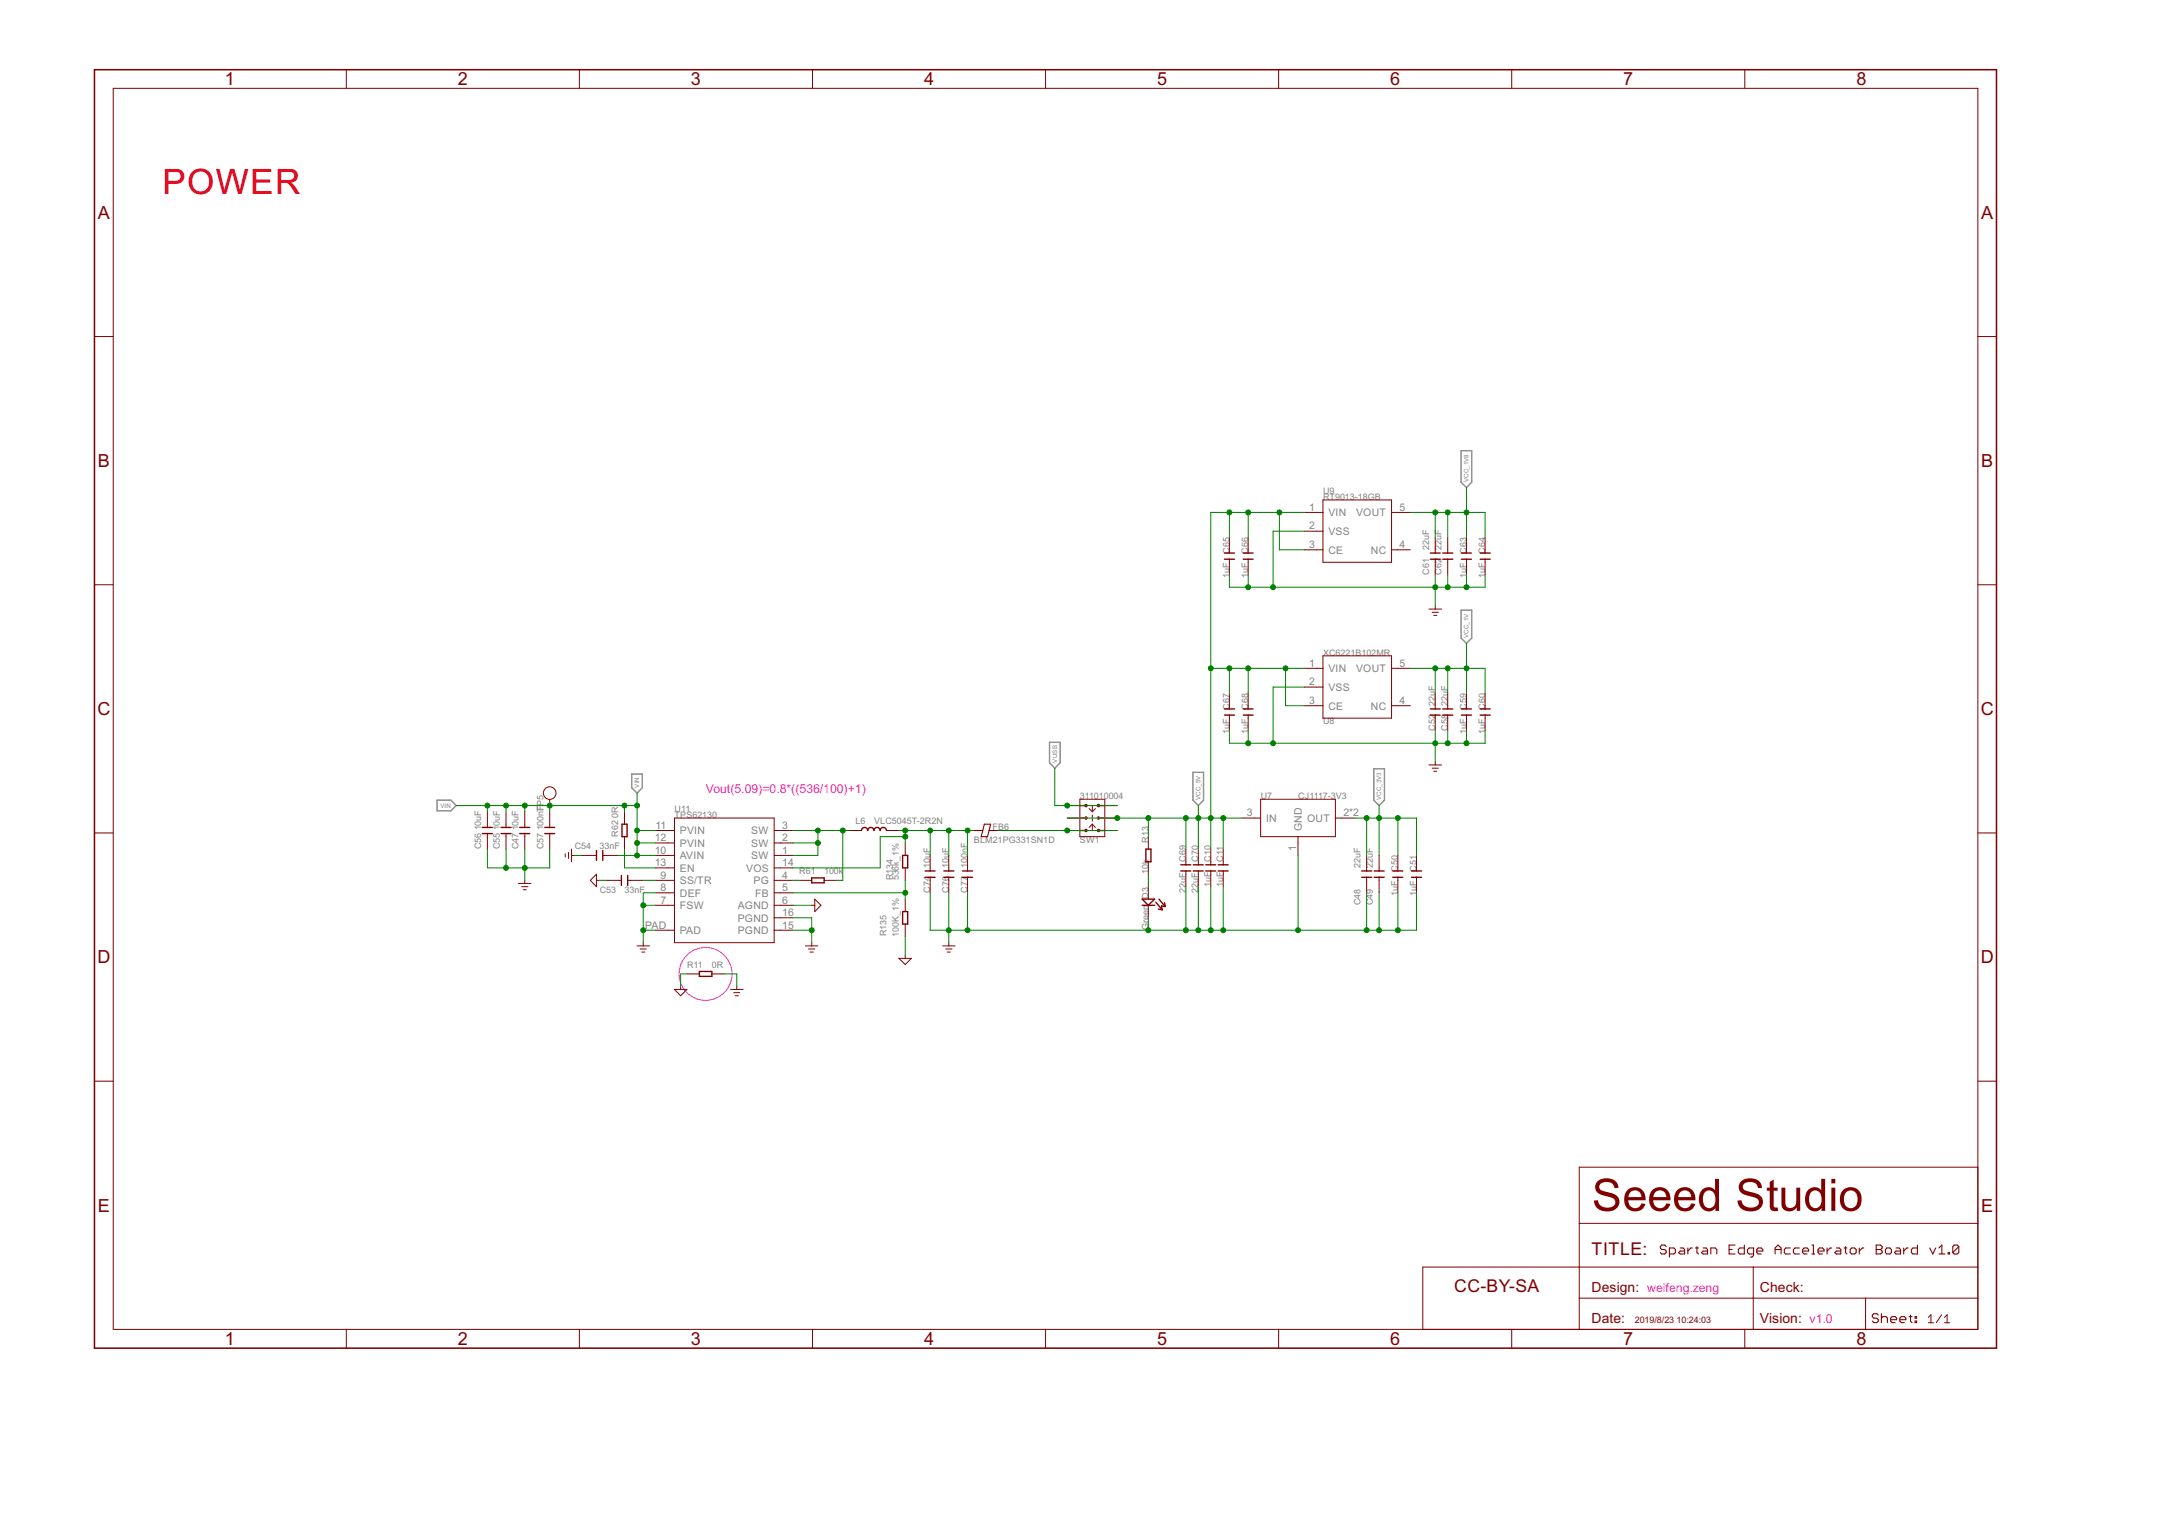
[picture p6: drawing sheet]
<svg xmlns="http://www.w3.org/2000/svg" width="297mm" height="210mm" viewBox="0 0 297 210" stroke-linecap="round" stroke-linejoin="round" font-family="sans-serif">
<circle cx="97.1" cy="134" r="3.6" fill="none" stroke="#f0f" stroke-width=".14"/>
<path d="M201 62h1.5v4.3l-.7 .8-.8-.8zM201 83.9h1.5v3.9l-.7 .7-.8-.7zM60.1 110.1h1.9l.8 .7-.8 .7h-1.9zM86.9 106.5h1.5v1.9l-.7 .7-.8-.7zM144.4 102.1h1.5v2.8l-.8 .8-.7-.8zM164.1 106.2h1.5v3.9l-.7 .7-.8-.7zM189 105.7h1.5v4.4l-.8 .7-.7-.7z" fill="none" stroke="#808080" stroke-width=".19"/>
<g fill="none" stroke="#800000" stroke-width=".19">
<path d="M168.5 76.9h1.3M168.5 76.1h1.3M171 76.9h1.4M171 76.1h1.4M196.8 76.9h1.3M196.8 76.1h1.3M198.5 76.9h1.4M198.5 76.1h1.4M201.1 76.9h1.3M201.1 76.1h1.3M203.6 76.9h1.4M203.6 76.1h1.4"/>
<path d="M168.5 98.4h1.3M168.5 97.5h1.3M171 98.4h1.4M171 97.5h1.4M196.8 98.4h1.3M196.8 97.5h1.3M198.5 98.4h1.4M198.5 97.5h1.4M201.1 98.4h1.3M201.1 97.5h1.3M203.6 98.4h1.4M203.6 97.5h1.4"/>
<path d="M66.4 114.7h1.3M66.4 113.8h1.3M68.9 114.7h1.4M68.9 113.8h1.4M71.5 114.7h1.4M71.5 113.8h1.4M75 114.7h1.3M75 113.8h1.3M82.1 117v1.3M82.9 117v1.3M85.6 113.4h.7v1.7h-.7zM118.5 114.2a.42 .42 0 0 1 .5-.4 .42 .42 0 0 1 .4 .4 .43 .43 0 0 1 .4-.4 .43 .43 0 0 1 .4 .4 .42 .42 0 0 1 .5-.4 .42 .42 0 0 1 .4 .4 .43 .43 0 0 1 .4-.4 .43 .43 0 0 1 .5 .4"/>
<path d="M124.2 117.7h.7v1.7h-.7zM127.3 119.8h1.4M129.9 119.8h1.3M132.4 119.8h1.4M148.6 114.2h.6M148.6 112.5h.6M148.6 110.8h.6M151.3 114.2h.7M151.3 112.5h.7M151.3 110.8h.7M157.6 116.8h.7v1.7h-.7zM162.5 119.8h1.3"/>
<path d="M162.5 119h1.3M164.2 119.8h1.3M164.2 119h1.3M165.9 119.8h1.4M165.9 119h1.4M167.6 119.8h1.4M167.6 119h1.4M187.3 119.8h1.4M189.1 119.8h1.3M191.6 119.8h1.4M194.2 119.8h1.4M85.5 120.4v1.4"/>
<path d="M86.4 120.4v1.4M96.2 133.6h1.7v.7h-1.7zM111.7 120.8h1.7v.6h-1.7zM124.2 125.4h.7v1.7h-.7zM127.3 120.7h1.4M129.9 120.7h1.3M132.4 120.7h1.4M157.1 124.5h1.8M157.1 123.7h1.8l-.9 .8zM159 124.1l.9 1M159.4 125.1h.5M159.4 123.7l.9 1"/>
<path d="M160.2 124.2l.1 .5M160.3 124.7l-.5-.1 .1 .5M187.3 120.7h1.4M189.1 120.7h1.3M191.6 120.7h1.4M194.2 120.7h1.4"/>
</g>
<g fill="none" stroke="#800000" stroke-width=".14">
<path d="M15.6 12.1h256.5v170.8h-256.5zM47.6 9.6v2.5M79.7 9.6v2.5M111.8 9.6v2.5M143.8 9.6v2.5M175.9 9.6v2.5M208 9.6v2.5M240.1 9.6v2.5M13 46.3h2.6M272.1 46.3h2.6M169.1 73.9v2.2M169.1 76.9v2.2"/>
<path d="M171.7 73.9v2.2M171.7 76.9v2.2M179.5 70.5h2.5M179.5 73.1h2.5M179.5 75.6h2.5M182 68.8h9.5v8.5h-9.5zM191.5 70.5h2.5M191.5 75.6h2.5M197.5 73.9v2.2M197.5 76.9v2.2M199.2 73.9v2.2M199.2 76.9v2.2"/>
<path d="M201.8 73.9v2.2M201.8 76.9v2.2M204.3 73.9v2.2M204.3 76.9v2.2M13 80.4h2.6M169.1 95.4v2.1M169.1 98.4v2.1M171.7 95.4v2.1M171.7 98.4v2.1M179.5 91.9h2.5M179.5 94.5h2.5M179.5 97.1h2.5"/>
<path d="M182 90.2h9.5v8.6h-9.5zM191.5 91.9h2.5M191.5 97.1h2.5M196.6 83.8h1.7M197 84.2h.9M197.3 84.6h.4M197.5 83.4v.4M197.5 95.4v2.1M197.5 98.4v2.1M199.2 95.4v2.1M199.2 98.4v2.1M201.8 95.4v2.1"/>
<path d="M201.8 98.4v2.1M204.3 95.4v2.1M204.3 98.4v2.1M272.1 80.4h2.6M13 114.6h2.6M67.1 111.7v2.1M67.1 114.7v2.1M69.6 111.7v2.1M69.6 114.7v2.1M72.2 111.7v2.1M72.2 114.7v2.1M75.6 109.9v.9"/>
<path d="M75.6 111.7v2.1M75.6 114.7v2.1M77.8 117.5v.4M78.2 117.2v.9M78.6 117.7h.5M78.6 116.8v1.7M79.9 117.7h2.2M82.9 117.7h2.2M85.9 111.7v1.7M85.9 115.1v1.7M90.2 117.7h2.6M90.2 116h2.6"/>
<path d="M90.2 114.2h2.6M90.2 119.4h2.6M92.8 112.5h13.7v17.2h-13.7zM106.5 117.7h2.6M106.5 116h2.6M106.5 114.2h2.6M106.5 119.4h2.6M116.8 114.2h1.7M122 114.2h1.7M124.5 116v1.7M124.5 119.4v1.7M128 117.7v2.1"/>
<path d="M130.5 117.7v2.1M133.1 117.7v2.1M146.8 114.2h1.8M146.8 112.5h1.8M146.8 110.8h1.8M148.6 109.9h3.4v5.2h-3.4zM149.8 111.2l.5 .5M150.3 110.8v.9M150.3 112.1v.8M150.3 113.4v.8M150.3 113.4l.4 .4M150.3 113.4l-.5 .4"/>
<path d="M150.7 111.2l-.4 .5M152 114.2h1.7M152 112.5h1.7M152 110.8h1.7M158 115.1v1.7M158 118.5v1.7M163.2 116.8v2.2M163.2 119.8v2.2M164.9 116.8v2.2M164.9 119.8v2.2M166.6 116.8v2.2M166.6 119.8v2.2"/>
<path d="M168.3 116.8v2.2M168.3 119.8v2.2M170.9 112.5h2.5M173.4 109.9h10.3v5.2h-10.3zM178.6 115.1v2.6M183.7 112.5h2.6M188 117.7v2.1M189.7 117.7v2.1M192.3 117.7v2.1M194.9 117.7v2.1M196.6 105.2h1.7M197 105.7h.9"/>
<path d="M197.3 106.1h.4M197.5 104.8v.4M272.1 114.6h2.6M71.3 121.5h1.7M71.8 122h.8M72 122.4h.4M72.2 121.1v.4M82.1 121.1h.4M82.1 120.2v1.8l-.9-.9zM83.4 121.1h2.1M86.4 121.1h2.1M87.7 130.1h1.7"/>
<path d="M88.1 130.5h.8M88.3 131h.4M88.5 129.7v.4M90.2 121.1h2.6M90.2 122.8h2.6M90.2 124.5h2.6M90.2 128h2.6M92.8 136.1h1.7l-.9 .9zM93.6 135.7v.4M94.5 134h1.7M97.9 134h1.8M100.5 136.1h1.7"/>
<path d="M100.9 136.5h.9M101.2 137h.4M101.4 135.7v.4M106.5 121.1h2.6M106.5 122.8h2.6M106.5 124.5h2.6M106.5 128h2.6M106.5 126.2h2.6M109.9 121.1h1.8M110.8 130.1h1.7M111.2 130.5h.9M111.4 131h.5"/>
<path d="M111.7 124.5h.4M111.7 129.7v.4M112.1 123.7l.8 .8-.8 .9zM113.4 121.1h1.7M123.7 131.8h1.7l-.9 .9zM124.5 123.7v1.7M124.5 127.1v1.7M124.5 131.4v.4M128 120.7v2.1M129.7 130.1h1.7M130.1 130.5h.9M130.3 131h.4"/>
<path d="M130.5 120.7v2.1M130.5 129.7v.4M133.1 120.7v2.1M158 122v1.7M158 124.5v1.7M188 120.7v2.1M189.7 120.7v2.1M192.3 120.7v2.1M194.9 120.7v2.1M13 148.7h2.6M272.1 148.7h2.6M217.2 174.3h-21.5v8.6"/>
<path d="M217.3 178.6h54.8M217.3 174.3h54.8M217.3 168.3h54.8M241.2 174.3v8.6M256.7 178.6v4.3M272.1 160.5h-54.8v22.4M47.6 182.9v2.5M79.7 182.9v2.5M111.8 182.9v2.5M143.8 182.9v2.5M175.9 182.9v2.5M208 182.9v2.5"/>
<path d="M240.1 182.9v2.5M265.3 181.2l.4-.4v1.1M265.3 181.9h.7M267.1 180.8l-.7 1.1M267.5 181.9h.7M267.5 181.2l.4-.4v1.1"/>
<circle cx="75.6" cy="109.1" r=".87"/>
</g>
<g fill="none" stroke="#800000" stroke-width=".15">
<path d="M134 114.2h1.2M135.2 114.2l.2-.8h.9l-.2 .8M135.2 114.2l-.2 .9h.9l.2-.9M136.1 114.2h1.3M229.2 171.5l-.2-.2h-.4l-.2 .2v.2l.2 .2h.4l.2 .2v.2l-.2 .2h-.4l-.2-.2M229.7 172.5h.6l.2-.2v-.4l-.2-.2h-.6v1.2M231.2 171.7h.4l.2 .2v.6h-.6l-.3-.2 .3-.2h.6M232.2 171.7v.8M232.8 171.7h-.2l-.4 .4M233.3 171.7h.4M233.5 171.5v.8l.2 .2M234.3 171.7h.4l.2 .2v.6h-.6l-.2-.2 .2-.2h.6"/>
<path d="M235.4 172.5v-.8h.6l.2 .2v.6M237.9 171.9h.4M238.7 171.3h-.8v1.2h.8M240 171.3v1.2h-.6l-.2-.2v-.4l.2-.2h.6M241.3 172.5h-.7l-.2-.2v-.4l.2-.2h.7v1l-.3 .2h-.2M241.7 172.1h.8v-.2l-.2-.2h-.4l-.2 .2v.4l.2 .2h.4M244.2 171.9h.8M244.2 172.5v-.8l.4-.4 .4 .4v.8M246.3 171.7h-.6l-.2 .2v.4l.2 .2h.6M247.6 171.7h-.6l-.3 .2v.4l.3 .2h.6M248 172.1h.8v-.2l-.2-.2h-.4l-.2 .2v.4l.2 .2h.4M249.3 171.3h.2v1.2"/>
<path d="M249.3 172.5h.4M250.1 172.1h.9v-.2l-.3-.2h-.4l-.2 .2v.4l.2 .2h.4M251.4 171.7v.8M252 171.7h-.2l-.4 .4M252.6 171.7h.4l.3 .2v.6h-.7l-.2-.2 .2-.2h.7M253.7 171.7h.4M253.9 171.5v.8l.2 .2M254.7 171.7h.5l.2 .2v.4l-.2 .2h-.5l-.1-.2v-.4zM255.8 171.7v.8M256.4 171.7h-.2l-.4 .4M258.1 171.3h.6l.3 .2v.2l-.3 .2 .3 .2v.2l-.3 .2h-.6zM258.1 171.9h.6"/>
<path d="M259.6 171.7h.4l.2 .2v.4l-.2 .2h-.4l-.2-.2v-.4zM260.9 171.7h.4l.2 .2v.6h-.6l-.3-.2 .3-.2h.6M261.9 171.7v.8M262.5 171.7h-.2l-.4 .4M263.8 171.3v1.2h-.6l-.2-.2v-.4l.2-.2h.6M265.5 171.7l.4 .8 .4-.8M266.8 172.5h.8M266.8 171.7l.4-.4v1.2M268 172.3h.2v.2h-.2zM269.5 171.5l-.2-.2h-.4l-.2 .2v.8M269.5 171.5v.8l-.2 .2h-.4l-.2-.2M269.5 171.5l-.8 .8"/>
<path d="M258.4 180.9l-.2-.2h-.4l-.2 .2v.2l.2 .2h.4l.2 .2v.2l-.2 .2h-.4l-.2-.2M258.8 181.3l.3-.2h.4l.2 .2v.6M258.8 180.7v1.2M260.1 181.5h.8v-.2l-.2-.2h-.4l-.2 .2v.4l.2 .2h.4M261.4 181.5h.8v-.2l-.2-.2h-.4l-.2 .2v.4l.2 .2h.4M262.7 181.1h.4M262.8 180.9v.8l.3 .2M263.5 181.1h.2v.2h-.2zM263.5 181.7h.2v.2h-.2z"/>
</g>
<g fill="#800000" stroke="#800000" stroke-width=".14">
<circle cx="151.1" cy="110.8" r=".17"/>
<circle cx="151.1" cy="112.5" r=".17"/>
<circle cx="151.1" cy="114.2" r=".17"/>
<circle cx="149.4" cy="114.2" r=".17"/>
<circle cx="149.4" cy="112.5" r=".17"/>
<circle cx="149.4" cy="110.8" r=".17"/>
</g>
<path d="M13 9.6h261.7v175.8h-261.7z" fill="none" stroke="#800000" stroke-width=".21"/>
<g fill="none" stroke="#008000" stroke-width=".14">
<path d="M169.1 79.1v1.7h35.2v-1.7M169.1 70.5v3.4M171.7 70.5v3.4M171.7 79.1v1.7M176 70.5v5.1h3.5M179.5 70.5h-12.9v46.3M179.5 73.1h-4.3v7.7M194 70.5h10.3v3.4M197.5 70.5v3.4M197.5 79.1v4.3M199.2 70.5v3.4M199.2 79.1v1.7"/>
<path d="M201.8 67.1v6.8M201.8 79.1v1.7M166.6 91.9h12.9M169.1 91.9v3.5M171.7 91.9v3.5M176.9 91.9v5.2h2.6M179.5 94.5h-4.3v7.7M194 91.9h10.3v3.5M197.5 91.9v3.5M199.2 91.9v3.5M201.8 88.5v6.9M62.8 110.8h24.9"/>
<path d="M67.1 110.8v.9M67.1 116.8v2.6h8.5v-2.6M69.6 110.8v.9M69.6 116.8v2.6M72.2 110.8v.9M72.2 116.8v4.3M75.6 110.8v.9M79.1 117.7h.8M85.1 117.7h5.1M85.9 116.8v2.6h4.3M85.9 110.8v.9M87.7 114.2h2.5"/>
<path d="M87.7 109.1v8.6M87.7 116h2.5M109.1 114.2h7.7M109.1 116h3.4M112.5 114.2v3.5h-3.4M116 114.2v6.9h-.9M123.7 114.2h10.3M124.5 115.1h-3.4v4.3h-12M124.5 114.2v1.8M128 114.2v3.5M130.5 114.2v3.5M133.1 114.2v3.5"/>
<path d="M137.4 114.2h16.3M145.1 105.7v5.1h8.6M146.8 112.5h24.1M158 112.5v2.6M163.2 112.5v4.3M164.9 110.8v6M168.3 112.5v4.3M169.1 100.5v1.7h35.2v-1.7M171.7 100.5v1.7M178.6 117.7v10.3M186.3 112.5h8.6v5.2M188 112.5v5.2"/>
<path d="M189.7 110.8v6.9M192.3 112.5v5.2M197.5 100.5v4.3M199.2 100.5v1.7M201.8 100.5v1.7M82.5 121.1h.9M88.5 128h1.7M88.5 124.5h1.7M88.5 121.1h1.7M90.2 122.8h-1.7v6.9M94.5 134h-.9v1.7M99.7 134h1.7v1.7"/>
<path d="M109.1 128h2.6M109.1 122.8h15.4M109.1 124.5h2.6M109.1 126.2h2.6v3.5M109.1 121.1h.8M124.5 121.1v2.6M124.5 128.8v2.6M128 122.8v5.2h66.9v-5.2M130.5 122.8v6.9M133.1 122.8v5.2M158 120.2v1.8M158 126.2v1.8"/>
<path d="M163.2 122v6M164.9 122v6M166.6 122v6M168.3 122v6M188 122.8v5.2M189.7 122.8v5.2M192.3 122.8v5.2"/>
</g>
<g fill="#008000" stroke="#008000" stroke-width=".14">
<circle cx="72.2" cy="119.4" r=".34"/>
<circle cx="69.6" cy="119.4" r=".34"/>
<circle cx="88.5" cy="124.5" r=".34"/>
<circle cx="88.5" cy="128" r=".34"/>
<circle cx="111.7" cy="128" r=".34"/>
<circle cx="130.5" cy="128" r=".34"/>
<circle cx="133.1" cy="128" r=".34"/>
<circle cx="178.6" cy="128" r=".34"/>
<circle cx="188" cy="128" r=".34"/>
<circle cx="189.7" cy="128" r=".34"/>
<circle cx="192.3" cy="128" r=".34"/>
<circle cx="158" cy="128" r=".34"/>
<circle cx="163.2" cy="128" r=".34"/>
<circle cx="164.9" cy="128" r=".34"/>
<circle cx="166.6" cy="128" r=".34"/>
<circle cx="168.3" cy="128" r=".34"/>
<circle cx="201.8" cy="102.2" r=".34"/>
<circle cx="199.2" cy="102.2" r=".34"/>
<circle cx="197.5" cy="102.2" r=".34"/>
<circle cx="175.2" cy="102.2" r=".34"/>
<circle cx="171.7" cy="102.2" r=".34"/>
<circle cx="201.8" cy="80.8" r=".34"/>
<circle cx="199.2" cy="80.8" r=".34"/>
<circle cx="197.5" cy="80.8" r=".34"/>
<circle cx="175.2" cy="80.8" r=".34"/>
<circle cx="171.7" cy="80.8" r=".34"/>
<circle cx="146.8" cy="110.8" r=".34"/>
<circle cx="189.7" cy="112.5" r=".34"/>
<circle cx="188" cy="112.5" r=".34"/>
<circle cx="192.3" cy="112.5" r=".34"/>
<circle cx="197.5" cy="70.5" r=".34"/>
<circle cx="199.2" cy="70.5" r=".34"/>
<circle cx="201.8" cy="70.5" r=".34"/>
<circle cx="197.5" cy="91.9" r=".34"/>
<circle cx="199.2" cy="91.9" r=".34"/>
<circle cx="201.8" cy="91.9" r=".34"/>
<circle cx="72.2" cy="110.8" r=".34"/>
<circle cx="87.7" cy="114.2" r=".34"/>
<circle cx="87.7" cy="110.8" r=".34"/>
<circle cx="67.1" cy="110.8" r=".34"/>
<circle cx="69.6" cy="110.8" r=".34"/>
<circle cx="75.6" cy="110.8" r=".34"/>
<circle cx="87.7" cy="117.7" r=".34"/>
<circle cx="87.7" cy="116" r=".34"/>
<circle cx="85.9" cy="110.8" r=".34"/>
<circle cx="166.6" cy="112.5" r=".34"/>
<circle cx="166.6" cy="91.9" r=".34"/>
<circle cx="171.7" cy="91.9" r=".34"/>
<circle cx="169.1" cy="91.9" r=".34"/>
<circle cx="169.1" cy="70.5" r=".34"/>
<circle cx="171.7" cy="70.5" r=".34"/>
<circle cx="176" cy="70.5" r=".34"/>
<circle cx="176.9" cy="91.9" r=".34"/>
<circle cx="153.7" cy="112.5" r=".34"/>
<circle cx="164.9" cy="112.5" r=".34"/>
<circle cx="158" cy="112.5" r=".34"/>
<circle cx="163.2" cy="112.5" r=".34"/>
<circle cx="168.3" cy="112.5" r=".34"/>
<circle cx="112.5" cy="116" r=".34"/>
<circle cx="112.5" cy="114.2" r=".34"/>
<circle cx="116" cy="114.2" r=".34"/>
<circle cx="124.5" cy="122.8" r=".34"/>
<circle cx="124.5" cy="115.1" r=".34"/>
<circle cx="124.5" cy="114.2" r=".34"/>
<circle cx="128" cy="114.2" r=".34"/>
<circle cx="130.5" cy="114.2" r=".34"/>
<circle cx="133.1" cy="114.2" r=".34"/>
<circle cx="146.8" cy="114.2" r=".34"/>
</g>
<text font-size="6.9" fill="#800000" x="219" y="166.6">Seeed Studio</text>
<text font-size="5.4" fill="#f00" x="22.3" y="26.7">POWER</text>
<g font-size="2.8" fill="#800000">
<text x="30.9" y="11.7">1</text>
<text x="63" y="11.7">2</text>
<text x="95.1" y="11.7">3</text>
<text x="127.1" y="11.7">4</text>
<text x="159.2" y="11.7">5</text>
<text x="191.3" y="11.7">6</text>
<text x="223.3" y="11.7">7</text>
<text x="255.4" y="11.7">8</text>
<text x="13.5" y="30.1">A</text>
<text x="272.6" y="30.1">A</text>
<text x="13.5" y="64.2">B</text>
<text x="272.6" y="64.2">B</text>
<text x="13.4" y="98.4">C</text>
<text x="272.5" y="98.4">C</text>
<text x="13.4" y="132.5">D</text>
<text x="272.5" y="132.5">D</text>
<text x="13.5" y="166.7">E</text>
<text x="272.6" y="166.7">E</text>
<text x="30.9" y="185">1</text>
<text x="63" y="185">2</text>
<text x="95.1" y="185">3</text>
<text x="127.1" y="185">4</text>
<text x="159.2" y="185">5</text>
<text x="191.3" y="185">6</text>
<text x="223.3" y="185">7</text>
<text x="255.4" y="185">8</text>
</g>
<g font-size="2.7" fill="#800000">
<text x="219" y="172.6">TITLE:</text>
<text x="200.1" y="177.7">CC-BY-SA</text>
</g>
<g font-size="2.1" fill="#800000">
<text x="218.9" y="177.7">Design:</text>
<text x="242.1" y="177.7">Check:</text>
<text x="218.9" y="182">Date:</text>
<text x="242.1" y="182">Vision:</text>
</g>
<g font-size="1.9" fill="#f0f">
<text x="97.1" y="109.1">Vout(5.09)=0.8*((536/100)+1)</text>
<text x="226.6" y="177.7">weifeng.zeng</text>
<text x="248.9" y="182">v1.0</text>
</g>
<g font-size="1.6" fill="#808080">
<text x="180.1" y="70.2">1</text>
<text x="182.8" y="71">VIN</text>
<text x="186.6" y="71">VOUT</text>
<text x="192.6" y="70.2">5</text>
<text x="180.1" y="72.8">2</text>
<text x="180.1" y="75.4">3</text>
<text x="182.8" y="73.6">VSS</text>
<text x="182.8" y="76.1">CE</text>
<text x="188.6" y="76.2">NC</text>
<text x="192.6" y="75.4">4</text>
<text x="180.1" y="91.7">1</text>
<text x="180.1" y="94.3">2</text>
<text x="182.8" y="92.4">VIN</text>
<text x="182.8" y="95">VSS</text>
<text x="186.6" y="92.5">VOUT</text>
<text x="192.6" y="91.7">5</text>
<text x="180.1" y="96.8">3</text>
<text x="182.8" y="97.6">CE</text>
<text x="188.6" y="97.6">NC</text>
<text x="192.6" y="96.8">4</text>
<text x="90.2" y="114">11</text>
<text x="107.6" y="114">3</text>
<text x="171.5" y="112.3">3</text>
<text x="174.2" y="113">IN</text>
<text x="179.8" y="113">OUT</text>
<text x="184.8" y="112.3">2*2</text>
<text x="90.1" y="117.4">10</text>
<text x="90.1" y="115.7">12</text>
<text x="90.1" y="119.1">13</text>
<text x="93.5" y="118.2">AVIN</text>
<text x="93.5" y="114.7">PVIN</text>
<text x="93.5" y="116.5">PVIN</text>
<text x="93.5" y="119.9">EN</text>
<text x="102.7" y="119.9">VOS</text>
<text x="103.3" y="118.2">SW</text>
<text x="103.3" y="116.5">SW</text>
<text x="103.3" y="114.8">SW</text>
<text x="107.6" y="117.4">1</text>
<text x="107.6" y="115.7">2</text>
<text x="107.6" y="119.1">14</text>
<text x="178.3" y="117" transform="rotate(-90 178.3 117)">1</text>
<text x="179.1" y="114.3" transform="rotate(-90 179.1 114.3)">GND</text>
<text x="90.9" y="124.3">7</text>
<text x="90.9" y="122.6">8</text>
<text x="90.9" y="120.9">9</text>
<text x="93.5" y="125">FSW</text>
<text x="93.5" y="123.3">DEF</text>
<text x="93.5" y="121.6">SS/TR</text>
<text x="101.5" y="125.1">AGND</text>
<text x="103.7" y="121.6">PG</text>
<text x="103.9" y="123.3">FB</text>
<text x="107.6" y="120.9">4</text>
<text x="107.6" y="122.6">5</text>
<text x="107.6" y="124.3">6</text>
<text x="88.8" y="127.7">PAD</text>
<text x="93.5" y="128.5">PAD</text>
<text x="101.5" y="128.5">PGND</text>
<text x="101.5" y="126.8">PGND</text>
<text x="107.6" y="127.7">15</text>
<text x="107.6" y="126">16</text>
</g>
<g font-size="1.4" fill="#808080">
<text x="182" y="68.8">RT9013-18GB</text>
<text x="182" y="67.9">U9</text>
<text x="169.2" y="76.2" transform="rotate(-90 169.2 76.2)">C65</text>
<text x="171.7" y="76.2" transform="rotate(-90 171.7 76.2)">C66</text>
<text x="196.6" y="75.6" transform="rotate(-90 196.6 75.6)">22uF</text>
<text x="198.3" y="75.6" transform="rotate(-90 198.3 75.6)">22uF</text>
<text x="201.8" y="76.2" transform="rotate(-90 201.8 76.2)">C63</text>
<text x="204.3" y="76.2" transform="rotate(-90 204.3 76.2)">C64</text>
<text x="169.2" y="79.5" transform="rotate(-90 169.2 79.5)">1uF</text>
<text x="171.7" y="79.5" transform="rotate(-90 171.7 79.5)">1uF</text>
<text x="196.6" y="79" transform="rotate(-90 196.6 79)">C61</text>
<text x="198.3" y="79" transform="rotate(-90 198.3 79)">C62</text>
<text x="201.8" y="79.5" transform="rotate(-90 201.8 79.5)">1uF</text>
<text x="204.3" y="79.5" transform="rotate(-90 204.3 79.5)">1uF</text>
<text x="182" y="90.2">XC6221B102MR</text>
<text x="169.2" y="100.9" transform="rotate(-90 169.2 100.9)">1uF</text>
<text x="169.2" y="97.6" transform="rotate(-90 169.2 97.6)">C67</text>
<text x="171.7" y="100.9" transform="rotate(-90 171.7 100.9)">1uF</text>
<text x="171.7" y="97.6" transform="rotate(-90 171.7 97.6)">C68</text>
<text x="182" y="99.7">U8</text>
<text x="197.5" y="100.5" transform="rotate(-90 197.5 100.5)">C52</text>
<text x="197.5" y="97.1" transform="rotate(-90 197.5 97.1)">22uF</text>
<text x="199.2" y="100.5" transform="rotate(-90 199.2 100.5)">C58</text>
<text x="199.2" y="97.1" transform="rotate(-90 199.2 97.1)">22uF</text>
<text x="201.8" y="100.9" transform="rotate(-90 201.8 100.9)">1uF</text>
<text x="201.8" y="97.6" transform="rotate(-90 201.8 97.6)">C59</text>
<text x="204.3" y="100.9" transform="rotate(-90 204.3 100.9)">1uF</text>
<text x="204.3" y="97.6" transform="rotate(-90 204.3 97.6)">C60</text>
<text x="85.1" y="112.5" transform="rotate(-90 85.1 112.5)">0R</text>
<text x="92.8" y="112.5">TPS62130</text>
<text x="92.8" y="111.7">U11</text>
<text x="117.7" y="113.4">L6</text>
<text x="120.3" y="113.4">VLC5045T-2R2N</text>
<text x="148.6" y="109.9">311010004</text>
<text x="173.5" y="109.9">U7</text>
<text x="178.6" y="109.9">CJ1117-3</text>
<text x="183.8" y="109.9">V3</text>
<text x="66.2" y="116.8" transform="rotate(-90 66.2 116.8)">C56</text>
<text x="66.2" y="114.2" transform="rotate(-90 66.2 114.2)">10uF</text>
<text x="68.8" y="116.8" transform="rotate(-90 68.8 116.8)">C55</text>
<text x="68.8" y="114.2" transform="rotate(-90 68.8 114.2)">10uF</text>
<text x="71.3" y="116.8" transform="rotate(-90 71.3 116.8)">C47</text>
<text x="71.3" y="114.2" transform="rotate(-90 71.3 114.2)">10uF</text>
<text x="74.8" y="116.8" transform="rotate(-90 74.8 116.8)">C57</text>
<text x="74.8" y="114.2" transform="rotate(-90 74.8 114.2)">100nTFP5</text>
<text x="79.1" y="116.8">C54</text>
<text x="82.5" y="116.8">33nF</text>
<text x="85.1" y="115.1" transform="rotate(-90 85.1 115.1)">R62</text>
<text x="128" y="119.4" transform="rotate(-90 128 119.4)">10uF</text>
<text x="130.5" y="119.4" transform="rotate(-90 130.5 119.4)">10uF</text>
<text x="133.1" y="119.4" transform="rotate(-90 133.1 119.4)">100nF</text>
<text x="134" y="115.9">BLM21PG331SN1D</text>
<text x="136.6" y="114.2">FB6</text>
<text x="148.6" y="115.9">SW1</text>
<text x="158" y="115.9" transform="rotate(-90 158 115.9)">R13</text>
<text x="163.1" y="118.5" transform="rotate(-90 163.1 118.5)">C69</text>
<text x="164.9" y="118.5" transform="rotate(-90 164.9 118.5)">C70</text>
<text x="166.6" y="118.5" transform="rotate(-90 166.6 118.5)">C10</text>
<text x="168.3" y="118.5" transform="rotate(-90 168.3 118.5)">C11</text>
<text x="187.2" y="119.4" transform="rotate(-90 187.2 119.4)">22uF</text>
<text x="188.9" y="119.4" transform="rotate(-90 188.9 119.4)">22uF</text>
<text x="192.3" y="119.9" transform="rotate(-90 192.3 119.9)">C50</text>
<text x="194.9" y="119.9" transform="rotate(-90 194.9 119.9)">C51</text>
<text x="82.5" y="122.8">C53</text>
<text x="85.9" y="122.8">33nF</text>
<text x="110" y="120.2">R61</text>
<text x="113.4" y="120.2">100k</text>
<text x="122.8" y="121.1" transform="rotate(-90 122.8 121.1)">R134</text>
<text x="123.7" y="121.1" transform="rotate(-90 123.7 121.1)">536k_1%</text>
<text x="128" y="122.8" transform="rotate(-90 128 122.8)">C74</text>
<text x="130.5" y="122.8" transform="rotate(-90 130.5 122.8)">C76</text>
<text x="133.1" y="122.8" transform="rotate(-90 133.1 122.8)">C77</text>
<text x="158" y="120.2" transform="rotate(-90 158 120.2)">10k</text>
<text x="163.1" y="122.8" transform="rotate(-90 163.1 122.8)">22uF</text>
<text x="164.9" y="122.8" transform="rotate(-90 164.9 122.8)">22uF</text>
<text x="166.6" y="122" transform="rotate(-90 166.6 122)">1uF</text>
<text x="168.3" y="122" transform="rotate(-90 168.3 122)">1uF</text>
<text x="187.2" y="124.5" transform="rotate(-90 187.2 124.5)">C48</text>
<text x="188.9" y="124.5" transform="rotate(-90 188.9 124.5)">C49</text>
<text x="192.3" y="123.2" transform="rotate(-90 192.3 123.2)">1uF</text>
<text x="194.9" y="123.2" transform="rotate(-90 194.9 123.2)">1uF</text>
<text x="122" y="128.8" transform="rotate(-90 122 128.8)">R135</text>
<text x="123.7" y="128.8" transform="rotate(-90 123.7 128.8)">100K_1%</text>
<text x="158" y="127.9" transform="rotate(-90 158 127.9)">Green D3</text>
<text x="94.5" y="133.1">R11</text>
<text x="97.9" y="133.1">0R</text>
</g>
<g font-size="1.4" fill="#800000">
<text x="224.9" y="182">2019/8/23</text>
<text x="230.7" y="182">10:24:03</text>
</g>
<g font-size="1" fill="#808080">
<text x="202.1" y="66.3" transform="rotate(-90 202.1 66.3)">VCC_1V8</text>
<text x="202.1" y="87.8" transform="rotate(-90 202.1 87.8)">VCC_1V</text>
<text x="145.4" y="104.9" transform="rotate(-90 145.4 104.9)">VUSB</text>
<text x="60.6" y="111.1">VIN</text>
<text x="87.9" y="108.3" transform="rotate(-90 87.9 108.3)">VIN</text>
<text x="165.2" y="110.1" transform="rotate(-90 165.2 110.1)">VCC_5V</text>
<text x="190" y="110.1" transform="rotate(-90 190 110.1)">VCC_3V3</text>
</g>
</svg>
